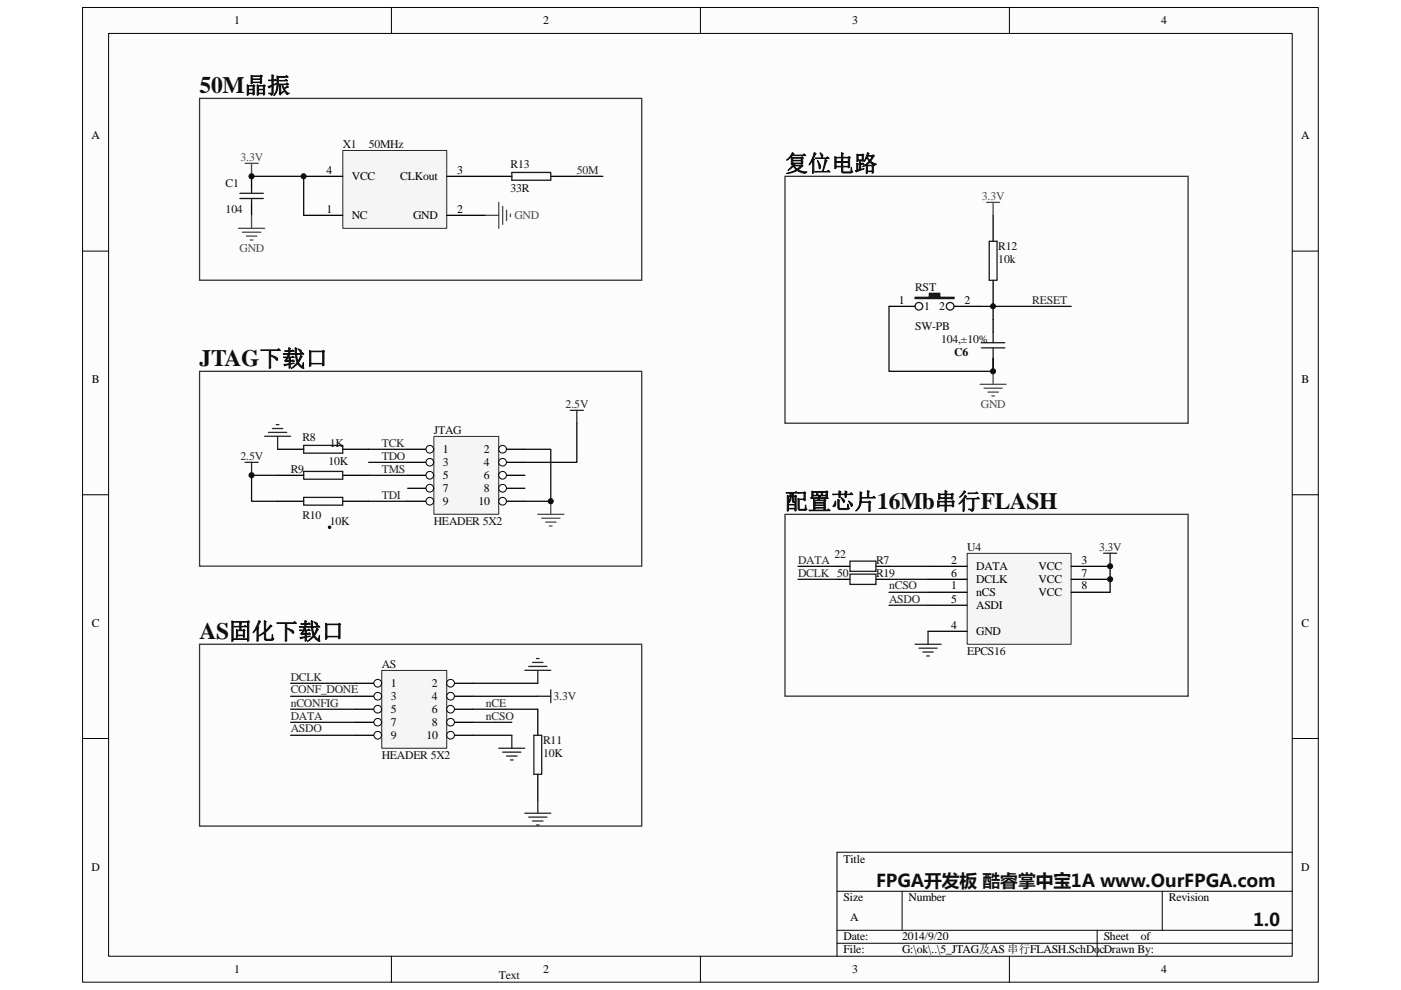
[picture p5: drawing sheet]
<svg xmlns="http://www.w3.org/2000/svg" width="297mm" height="210mm" viewBox="0 0 297 210" stroke-linecap="round" stroke-linejoin="round" font-family="sans-serif">
<path d="M17.5 1.6h262v206.7h-262z" fill="#fcfcfc"/>
<path d="M17.5 1.6h262v206.7h-262z" fill="none" stroke="#000" stroke-width=".21"/>
<path d="M23 7.1h251v195.7h-251z" fill="#fcfcfc"/>
<g fill="none" stroke="#000" stroke-width=".21">
<path d="M23 7.1h251v195.7h-251zM83 1.6v5.5M148.5 1.6v5.5M214 1.6v5.5M17.5 53.3h5.5M274 53.3h5.5M17.5 104.9h5.5M274 104.9h5.5M17.5 156.6h5.5M274 156.6h5.5M177.5 189h96.5M177.5 197.3h96.5"/>
<path d="M191.3 189v8.3M232.6 197.3v5.5M246.4 189v8.3M274 180.8h-96.5v22M83 202.8v5.5M148.5 202.8v5.5M177.5 200.1h96.5M214 202.8v5.5"/>
</g>
<path d="M81 142.2h13.7v16.5h-13.7z" fill="#f5f5f5"/>
<path d="M80.9 142.2h13.8v16.5h-13.8z" fill="none" stroke="#262626" stroke-width=".21"/>
<path d="M75.4 144.9h5.5" fill="none" stroke="#000" stroke-width=".28"/>
<circle cx="80.1" cy="144.9" r=".81" fill="#fcfcfc" stroke="#000" stroke-width=".21"/>
<path d="M94.7 144.9h5.5" fill="none" stroke="#000" stroke-width=".28"/>
<circle cx="95.5" cy="144.9" r=".81" fill="#fcfcfc" stroke="#000" stroke-width=".21"/>
<path d="M75.4 147.7h5.5" fill="none" stroke="#000" stroke-width=".28"/>
<circle cx="80.1" cy="147.7" r=".81" fill="#fcfcfc" stroke="#000" stroke-width=".21"/>
<path d="M94.7 147.7h5.5" fill="none" stroke="#000" stroke-width=".28"/>
<circle cx="95.5" cy="147.7" r=".82" fill="#fcfcfc" stroke="#000" stroke-width=".21"/>
<path d="M75.4 150.4h5.5" fill="none" stroke="#000" stroke-width=".28"/>
<circle cx="80.1" cy="150.4" r=".81" fill="#fcfcfc" stroke="#000" stroke-width=".21"/>
<path d="M94.7 150.4h5.5" fill="none" stroke="#000" stroke-width=".28"/>
<circle cx="95.5" cy="150.4" r=".82" fill="#fcfcfc" stroke="#000" stroke-width=".21"/>
<path d="M75.4 153.2h5.5" fill="none" stroke="#000" stroke-width=".28"/>
<circle cx="80.1" cy="153.2" r=".81" fill="#fcfcfc" stroke="#000" stroke-width=".21"/>
<path d="M94.7 153.2h5.5" fill="none" stroke="#000" stroke-width=".28"/>
<circle cx="95.5" cy="153.2" r=".81" fill="#fcfcfc" stroke="#000" stroke-width=".21"/>
<path d="M75.4 156h5.5" fill="none" stroke="#000" stroke-width=".28"/>
<circle cx="80.1" cy="155.9" r=".81" fill="#fcfcfc" stroke="#000" stroke-width=".21"/>
<path d="M94.7 156h5.5" fill="none" stroke="#000" stroke-width=".28"/>
<circle cx="95.5" cy="155.9" r=".81" fill="#fcfcfc" stroke="#000" stroke-width=".21"/>
<path d="M61.6 156h13.8M100.2 156h8.3M100.2 153.2h8.3" fill="none" stroke="#0e0e0e" stroke-width=".28"/>
<path d="M114 150.4v5.6M114 164.2v5.5" fill="none" stroke="#000" stroke-width=".28"/>
<path d="M113.2 156h1.6v8.2h-1.6z" fill="none" stroke="#1c1c1c" stroke-width=".28"/>
<g fill="none" stroke="#262626" stroke-width=".28">
<path d="M113.7 139.7h.6M105.7 158.7h5.6M106.6 159.5h3.8M108.5 156v2.7M111.3 142.2h5.5M112.1 141.4h3.8M112.9 140.5h2.2M114 142.2v2.7M114 147.7h2.8M116.8 146.3v2.8M107.4 160.4h2.2M108.2 161.2h.6"/>
<path d="M111.3 172.5h5.5M112.1 173.3h3.8M112.9 174.1h2.2M113.7 175h.6M114 169.7v2.8"/>
</g>
<path d="M92 92.6h13.7v16.5h-13.7z" fill="#f5f5f5"/>
<path d="M92 92.6h13.7v16.5h-13.7z" fill="none" stroke="#262626" stroke-width=".21"/>
<path d="M86.4 95.3h5.6" fill="none" stroke="#000" stroke-width=".28"/>
<circle cx="91.1" cy="95.3" r=".81" fill="#fcfcfc" stroke="#000" stroke-width=".21"/>
<path d="M105.7 95.3h5.6" fill="none" stroke="#000" stroke-width=".28"/>
<circle cx="106.6" cy="95.3" r=".82" fill="#fcfcfc" stroke="#000" stroke-width=".21"/>
<path d="M86.4 98.1h5.6" fill="none" stroke="#000" stroke-width=".28"/>
<circle cx="91.1" cy="98" r=".8" fill="#fcfcfc" stroke="#000" stroke-width=".21"/>
<path d="M105.7 98.1h5.6" fill="none" stroke="#000" stroke-width=".28"/>
<circle cx="106.6" cy="98" r=".81" fill="#fcfcfc" stroke="#000" stroke-width=".21"/>
<path d="M86.4 100.8h5.6" fill="none" stroke="#000" stroke-width=".28"/>
<circle cx="91.1" cy="100.8" r=".81" fill="#fcfcfc" stroke="#000" stroke-width=".21"/>
<path d="M105.7 100.8h5.6" fill="none" stroke="#000" stroke-width=".28"/>
<circle cx="106.6" cy="100.8" r=".81" fill="#fcfcfc" stroke="#000" stroke-width=".21"/>
<path d="M86.4 103.6h5.6" fill="none" stroke="#000" stroke-width=".28"/>
<circle cx="91.1" cy="103.6" r=".81" fill="#fcfcfc" stroke="#000" stroke-width=".21"/>
<path d="M105.7 103.6h5.6" fill="none" stroke="#000" stroke-width=".28"/>
<circle cx="106.6" cy="103.6" r=".82" fill="#fcfcfc" stroke="#000" stroke-width=".21"/>
<path d="M86.4 106.3h5.6" fill="none" stroke="#000" stroke-width=".28"/>
<circle cx="91.1" cy="106.3" r=".81" fill="#fcfcfc" stroke="#000" stroke-width=".21"/>
<path d="M105.7 106.3h5.6" fill="none" stroke="#000" stroke-width=".28"/>
<circle cx="106.6" cy="106.3" r=".82" fill="#fcfcfc" stroke="#000" stroke-width=".21"/>
<g fill="none" stroke="#0e0e0e" stroke-width=".28">
<path d="M78.2 95.3h8.2M78.2 98.1h8.2M111.3 95.3h5.5v11h-5.5M122.3 89.8v8.3h-11M58.9 100.8h-5.6v5.5h5.6M78.2 106.3h8.2M78.2 100.8h8.2M61.6 144.9h13.8M61.6 147.7h13.8M61.6 150.4h13.8M61.6 153.2h13.8M100.2 144.9h13.8"/>
<path d="M100.2 147.7h13.8M100.2 150.4h13.8"/>
</g>
<path d="M58.9 95.3h5.5M72.7 95.3h5.5M58.9 100.8h5.5M58.9 106.3h5.5M72.7 100.8h5.5M72.7 106.3h5.5" fill="none" stroke="#000" stroke-width=".28"/>
<path d="M64.4 100h8.3v1.6h-8.3zM64.4 94.5h8.3v1.6h-8.3zM64.4 105.5h8.3v1.6h-8.3z" fill="none" stroke="#1c1c1c" stroke-width=".28"/>
<path d="M52 98.1h2.7M53.3 98.1v2.7M56.1 92.5h5.5M56.9 91.7h3.9M57.8 90.9h2.2M58.6 90.1h.5M58.9 92.5v2.8M120.9 87h2.8M122.3 87v2.8" fill="none" stroke="#262626" stroke-width=".28"/>
<circle cx="69.9" cy="111.8" r=".26" fill="#0e0e0e" stroke="#0e0e0e" stroke-width=".21"/>
<path d="M114 109.1h5.5M114.8 109.9h3.9M115.7 110.7h2.2M116.5 111.6h.5M116.8 106.3v2.8" fill="none" stroke="#4c4c4c" stroke-width=".28"/>
<path d="M61.6 156h.1M105.7 153.2h.1M114 169.7h.1" fill="none" stroke="#4c4c4c" stroke-width=".21"/>
<path d="M205.1 117.4h22v19.3h-22z" fill="#f5f5f5"/>
<path d="M205.1 117.4h22v19.3h-22z" fill="none" stroke="#262626" stroke-width=".21"/>
<path d="M177.5 120.1h2.7M177.5 122.9h2.7M185.7 120.1h2.8M185.7 122.9h2.8M196.8 120.1h8.2M196.8 122.9h8.2M196.8 125.6h8.2M196.8 128.4h8.2M196.8 133.9h8.2M227.1 120.1h8.3M227.1 122.9h8.3M227.1 125.6h8.3" fill="none" stroke="#000" stroke-width=".28"/>
<path d="M234 117.3h2.8M235.4 117.3v2.8M194 136.7h5.5M194.8 137.5h3.9M195.7 138.3h2.2M196.5 139.1h.5M196.8 133.9v2.8" fill="none" stroke="#262626" stroke-width=".28"/>
<path d="M169.2 120.1h8.3M169.2 122.9h8.3M188.5 125.6h8.3M188.5 128.4h8.3M188.5 120.1h8.3M188.5 122.9h8.3M235.4 120.1v5.5" fill="none" stroke="#0e0e0e" stroke-width=".28"/>
<path d="M180.2 119h5.5v2.2h-5.5zM180.2 121.8h5.5v2.2h-5.5z" fill="none" stroke="#1c1c1c" stroke-width=".28"/>
<path d="M105.7 51.2h.1" fill="none" stroke="#4c4c4c" stroke-width=".21"/>
<path d="M72.7 31.9h22v16.5h-22z" fill="#f5f5f5"/>
<path d="M72.7 31.9h22v16.5h-22z" fill="none" stroke="#262626" stroke-width=".21"/>
<g fill="none" stroke="#000" stroke-width=".28">
<path d="M53.3 37.4v2.8M64.4 37.4h8.3M94.7 37.4h13.8M116.8 37.4h5.5M53.3 42.9v2.8M64.4 45.7h8.3M94.7 45.7h8.3M210.6 45.7v5.5M210.6 59.5v5.5M188.5 65h5.5M202.3 65h5.5M210.6 67.7v2.8"/>
<path d="M210.6 76v2.8"/>
</g>
<g fill="none" stroke="#4c4c4c" stroke-width=".28">
<path d="M52 34.6h2.7M53.3 34.6v2.8M50.6 48.4h5.5M51.4 49.3h3.9M52.2 50.1h2.3M53.1 50.9h.5M53.3 45.7v2.7M103 45.7h2.7M105.7 42.9v5.5M106.6 43.8v3.8M107.4 44.6v2.2M108.2 45.4v.6"/>
<path d="M209.2 42.9h2.7M210.6 42.9v2.8M210.6 78.8v2.7M207.8 81.5h5.5M208.6 82.3h3.9M209.5 83.2h2.2M210.3 84h.5"/>
</g>
<g fill="none" stroke="#1c1c1c" stroke-width=".28">
<path d="M108.5 36.6h8.3v1.6h-8.3zM50.9 42.1h4.9M50.9 41h4.9M53.3 40.2v.8M53.3 42.1v.8M209.7 51.2h1.7v8.3h-1.7zM208.1 73.8h4.9M208.1 72.7h4.9M210.6 70.5v2.2M210.6 73.8v2.2"/>
<circle cx="194.8" cy="65" r=".81"/>
<circle cx="201.5" cy="65" r=".81"/>
</g>
<path d="M72.7 31.9h.1M122.3 37.4h.1M188.5 56.7h.1" fill="none" stroke="#4c4c4c" stroke-width=".21"/>
<path d="M53.3 37.4h11.1v8.3M122.3 37.4h5.5M188.5 65v13.8h22.1v-2.8M207.8 65h19.3M210.6 65v2.7" fill="none" stroke="#0e0e0e" stroke-width=".28"/>
<path d="M194 63.1h3v-.9h2.2v.9h3.1v.2h-8.3z" fill-rule="evenodd" fill="#1c1c1c" stroke="#1c1c1c" stroke-width=".28"/>
<path d="M42.3 20.9h93.8v38.5h-93.8zM166.4 37.4h85.5v52.4h-85.5zM42.3 78.8h93.8v41.3h-93.8zM166.4 109.1h85.5v38.6h-85.5zM42.3 136.7h93.8v38.5h-93.8z" fill="none" stroke="#343434" stroke-width=".28"/>
<g fill="#0e0e0e" stroke="#0e0e0e" stroke-width=".21">
<circle cx="53.3" cy="100.8" r=".54"/>
<circle cx="53.3" cy="37.4" r=".54"/>
<circle cx="64.4" cy="37.4" r=".53"/>
<circle cx="116.8" cy="106.3" r=".54"/>
<circle cx="210.5" cy="78.7" r=".53"/>
<circle cx="210.5" cy="65" r=".53"/>
<circle cx="235.4" cy="122.9" r=".54"/>
<circle cx="235.4" cy="120.1" r=".53"/>
</g>
<g font-size="5" fill="#0e0e0e">
<text x="42.3" y="19.8">50M晶振</text>
<text x="42.3" y="77.7">JTAG下载口</text>
<text x="42.3" y="135.6">AS固化下载口</text>
</g>
<g font-size="4.9" fill="#0e0e0e">
<text x="166.4" y="36.3">复位电路</text>
<text x="166.4" y="108">配置芯片16Mb串行FLASH</text>
</g>
<g font-size="3.8" fill="#0e0e0e">
<text x="185.7" y="188">FPGA开发板 酷睿掌中宝1A www.OurFPGA.com</text>
<text x="265.7" y="196.3">1.0</text>
</g>
<g font-size="2.5">
<text x="49.7" y="5.1">1</text>
<text x="115.2" y="5.1">2</text>
<text x="180.7" y="5.1">3</text>
<text x="246.2" y="5.1">4</text>
<text x="19.4" y="29.6">A</text>
<text x="275.9" y="29.6">A</text>
<text x="69.3" y="36.8">4</text>
<text x="74.6" y="38.2">VCC</text>
<text x="84.9" y="38.2">CLKout</text>
<text x="96.9" y="36.8">3</text>
<text x="69.3" y="45.1">1</text>
<text x="74.6" y="46.5">NC</text>
<text x="87.6" y="46.5">GND</text>
<text x="96.9" y="45.1">2</text>
<text x="190.6" y="64.4">1</text>
<text x="196" y="65.8">1</text>
<text x="199.2" y="65.8">2</text>
<text x="204.5" y="64.4">2</text>
<text x="19.5" y="81.3">B</text>
<text x="276" y="81.3">B</text>
<text x="93.9" y="96.1">1</text>
<text x="93.9" y="98.8">3</text>
<text x="93.9" y="101.6">5</text>
<text x="102.6" y="96.1">2</text>
<text x="102.6" y="98.8">4</text>
<text x="102.6" y="101.6">6</text>
<text x="93.9" y="104.4">7</text>
<text x="93.9" y="107.1">9</text>
<text x="101.4" y="107.1">10</text>
<text x="102.6" y="104.4">8</text>
<text x="201.6" y="119.5">2</text>
<text x="229.3" y="119.5">3</text>
<text x="201.6" y="122.3">6</text>
<text x="201.6" y="125">1</text>
<text x="207" y="120.9">DATA</text>
<text x="207" y="123.7">DCLK</text>
<text x="220.2" y="120.9">VCC</text>
<text x="220.2" y="123.7">VCC</text>
<text x="229.3" y="122.3">7</text>
<text x="229.3" y="125">8</text>
<text x="201.6" y="127.8">5</text>
<text x="207" y="126.4">nCS</text>
<text x="207" y="129.2">ASDI</text>
<text x="220.2" y="126.4">VCC</text>
<text x="19.5" y="132.9">C</text>
<text x="201.6" y="133.3">4</text>
<text x="207" y="134.7">GND</text>
<text x="276" y="132.9">C</text>
<text x="82.9" y="145.7">1</text>
<text x="82.9" y="148.5">3</text>
<text x="91.6" y="145.7">2</text>
<text x="91.6" y="148.5">4</text>
<text x="82.9" y="151.2">5</text>
<text x="82.9" y="154">7</text>
<text x="91.6" y="151.2">6</text>
<text x="91.6" y="154">8</text>
<text x="82.9" y="156.7">9</text>
<text x="90.4" y="156.7">10</text>
<text x="19.4" y="184.6">D</text>
<text x="178.9" y="182.9">Title</text>
<text x="275.9" y="184.6">D</text>
<text x="178.9" y="191.2">Size</text>
<text x="192.6" y="191.2">Number</text>
<text x="247.8" y="191.2">Revision</text>
<text x="180.2" y="195.3">A</text>
<text x="178.9" y="199.5">Date:</text>
<text x="178.9" y="202.2">File:</text>
<text x="191.3" y="202.2">G:\ok\..\5_JTAG及AS 串行FLASH.SchDocDrawn By:</text>
<text x="191.3" y="199.5">2014/9/20</text>
<text x="234" y="199.5">Sheet</text>
<text x="241.9" y="199.5">of</text>
<text x="49.7" y="206.4">1</text>
<text x="115.2" y="206.4">2</text>
<text x="180.7" y="206.4">3</text>
<text x="246.2" y="206.4">4</text>
</g>
<g font-size="2.5" fill="#4c4c4c">
<text x="51" y="34.1">3.3V</text>
<text x="109.1" y="46.5">GND</text>
<text x="208.2" y="42.3">3.3V</text>
<text x="50.8" y="53.4">GND</text>
<text x="208" y="86.4">GND</text>
</g>
<g font-size="2.5" fill="#0e0e0e">
<text x="72.7" y="31.3">X1</text>
<text x="78.2" y="31.3">50MHz</text>
<text x="108.2" y="35.7">R13</text>
<text x="47.8" y="39.6">C1</text>
<text x="108.2" y="40.7">33R</text>
<text x="47.8" y="45.1">104</text>
<text x="211.7" y="53.1">R12</text>
<text x="211.7" y="55.8">10k</text>
<text x="194" y="61.6">RST</text>
<text x="194" y="69.9">SW-PB</text>
<text x="199.5" y="72.7">104,±10%</text>
<text x="202.3" y="75.5">C6</text>
<text x="64.1" y="93.6">R8</text>
<text x="69.9" y="94.7">1K</text>
<text x="92" y="91.9">JTAG</text>
<text x="61.6" y="100.2">R9</text>
<text x="69.6" y="98.6">10K</text>
<text x="64.1" y="110.2">R10</text>
<text x="69.9" y="111.3">10K</text>
<text x="92" y="111.3">HEADER 5X2</text>
<text x="176.9" y="118.4">22</text>
<text x="185.7" y="119.5">R7</text>
<text x="205.1" y="116.8">U4</text>
<text x="185.7" y="122.3">R19</text>
<text x="80.9" y="141.6">AS</text>
<text x="205.1" y="138.8">EPCS16</text>
<text x="80.9" y="160.9">HEADER 5X2</text>
<text x="115.1" y="157.8">R11</text>
<text x="115.1" y="160.6">10K</text>
<text x="105.8" y="207.8">Text</text>
</g>
<g font-size="2.5" fill="#262626">
<text x="122.3" y="36.8">50M</text>
<text x="218.8" y="64.4">RESET</text>
<text x="119.9" y="86.4">2.5V</text>
<text x="80.9" y="94.7">TCK</text>
<text x="51" y="97.5">2.5V</text>
<text x="80.9" y="97.5">TDO</text>
<text x="80.9" y="100.2">TMS</text>
<text x="80.9" y="105.7">TDI</text>
<text x="169.2" y="119.5">DATA</text>
<text x="233" y="116.8">3.3V</text>
<text x="169.2" y="122.3">DCLK 50</text>
<text x="188.5" y="125">nCSO</text>
<text x="188.5" y="127.8">ASDO</text>
<text x="61.6" y="144.3">DCLK</text>
<text x="61.6" y="149.9">nCONFIG</text>
<text x="61.6" y="147.1">CONF_DONE</text>
<text x="103" y="149.9">nCE</text>
<text x="117.3" y="148.5">3.3V</text>
<text x="61.6" y="152.6">DATA</text>
<text x="61.6" y="155.4">ASDO</text>
<text x="103" y="152.6">nCSO</text>
</g>
</svg>
